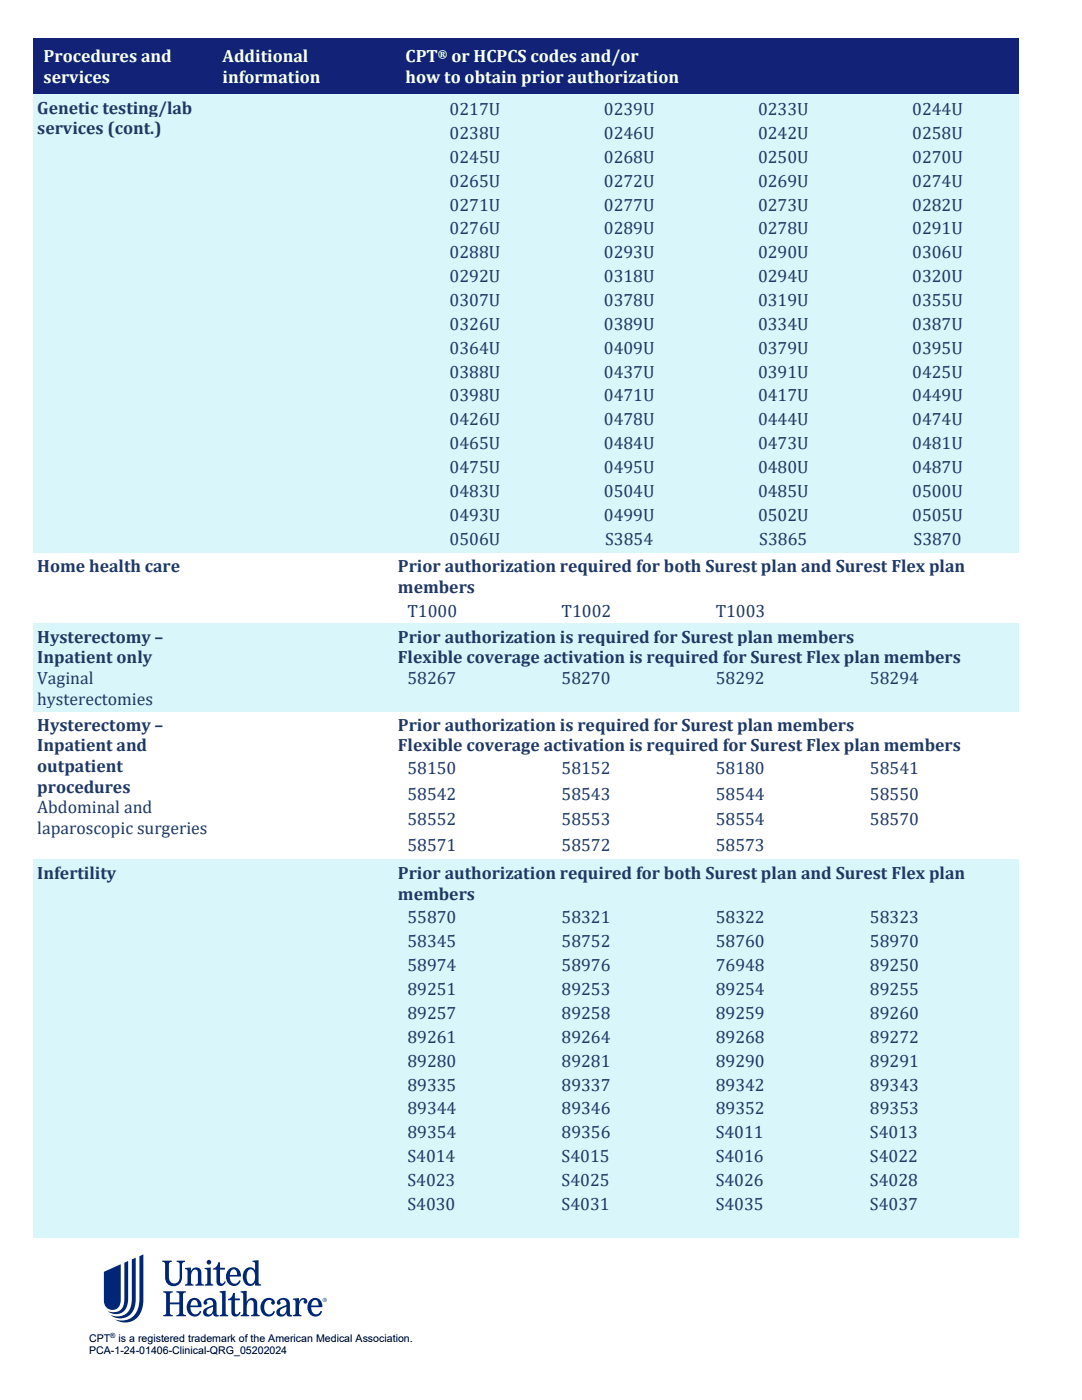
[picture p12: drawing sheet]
<svg xmlns="http://www.w3.org/2000/svg" width="216mm" height="279mm" viewBox="0 0 216 279" stroke-linecap="round" stroke-linejoin="round" font-family="sans-serif">
<g fill="#002677">
<path d="M32.4 251.6h1.9v.2a.48 .48 0 0 0-.6 .5v2.5a1.1 1.1 0 0 0 1.1 1.3 1.1 1.1 0 0 0 1.1-1.3v-2.4a.54 .54 0 0 0-.7-.6v-.2h1.7v.2a.53 .53 0 0 0-.6 .6v2.5a1.69 1.69 0 0 1-1.7 1.8 1.69 1.69 0 0 1-1.7-1.8v-2.6a.48 .48 0 0 0-.5-.5z"/>
<path d="M32.6 257.7h1.9v.2a.48 .48 0 0 0-.6 .5v1.5h1.9v-1.5a.48 .48 0 0 0-.6-.5v-.2h1.9v.2a.48 .48 0 0 0-.6 .5v3.6a.48 .48 0 0 0 .6 .4v.3h-1.9v-.3a.47 .47 0 0 0 .6-.4v-1.7h-1.9v1.7a.48 .48 0 0 0 .6 .4v.3h-1.9v-.3a.47 .47 0 0 0 .6-.4v-3.6a.48 .48 0 0 0-.6-.5z"/>
<path d="M36.9 253h1.2v.7a1.06 1.06 0 0 1 1.1-.8 1.06 1.06 0 0 1 1 1.1v1.9a.41 .41 0 0 0 .5 .4v.3h-1.7v-.3a.41 .41 0 0 0 .5-.4v-1.9a.61 .61 0 0 0-.5-.6 .61 .61 0 0 0-.7 .5l-.1 .4a2.13 2.13 0 0 0 .1 2h.3v.3h-1.7v-.3a.41 .41 0 0 0 .5-.4v-2.2l-.2-.4h-.3z"/>
<path d="M43.5 251.9h.4v1.1h1v.4h-1v2.3l.2 .4a.5 .5 0 0 0 .7-.4l.3 .1a.93 .93 0 0 1-1 .8 .93 .93 0 0 1-.9-.8v-2.4h-.7v-.3a1.26 1.26 0 0 0 1-1.2z"/>
<path d="M40.8 253h1.3v2.9a.41 .41 0 0 0 .5 .4v.3h-1.7v-.3a.41 .41 0 0 0 .5-.4v-2.2a.41 .41 0 0 0-.6-.4z"/>
<path d="M58.5 259.2l1.2-.1v.7a.82 .82 0 0 1 .9-.8 .82 .82 0 0 1 .7 1 .38 .38 0 0 1-.6 .1 .38 .38 0 0 1 .1-.6l-.1-.1a1.09 1.09 0 0 0-1 1.4v1.2a.41 .41 0 0 0 .5 .4v.3h-1.7v-.3a.41 .41 0 0 0 .5-.4v-2.2l-.2-.4h-.3z"/>
<path d="M46.5 258h.4v1.1h1v.4h-1v2.3l.1 .4a.5 .5 0 0 0 .8-.4l.2 .1a.93 .93 0 0 1-.9 .9 .93 .93 0 0 1-.9-.9v-2.4h-.7v-.3a1.26 1.26 0 0 0 1-1.2z"/>
<path d="M52.4 259.6a1.35 1.35 0 0 1 1.4-.6 1.35 1.35 0 0 1 1.1 1 .38 .38 0 0 1-.6 .3 .38 .38 0 0 1 0-.6l-.2-.2a.93 .93 0 0 0-1.3 .9 1.29 1.29 0 0 0 1.2 1.9l.6-.7 .3 .1a1.47 1.47 0 0 1-1.6 1 1.47 1.47 0 0 1-1.3-1.3 2.13 2.13 0 0 1 .4-1.8z"/>
<path d="M43.8 257.7l1.2-.1v4.4l.2 .4h.3v.3h-1.7v-.2a.41 .41 0 0 0 .5-.5v-3.6l-.1-.4-.4-.1z"/>
<path d="M48 257.7l1.2-.1v2.2a1.06 1.06 0 0 1 1.2-.7 1.06 1.06 0 0 1 .9 1v1.9l.2 .4h.3v.3h-1.7v-.3a.41 .41 0 0 0 .5-.4v-1.9a.61 .61 0 0 0-.5-.6 .61 .61 0 0 0-.7 .5l-.1 .4a2.13 2.13 0 0 0 .1 2h.3v.3h-1.7v-.2a.41 .41 0 0 0 .5-.5v-3.6l-.1-.4-.4-.1z"/>
<path d="M27.8 250.7l.8-.4v9a4.1 4.1 0 0 1-2.9 4.6l-1.6-.1-1.2-.5a3.5 3.5 0 0 0 4.9-3.1zM26.3 251.4l.8-.4v8.2a3.5 3.5 0 0 1-2.5 3.9l-1.5-.1-1.1-.6a2.95 2.95 0 0 0 4.3-2.4zM24.8 252l.8-.4v7.5a2.64 2.64 0 0 1-2.5 3.2l-.7-.1-.9-.5a2.32 2.32 0 0 0 2.4-.2 2.32 2.32 0 0 0 .9-2.3zM20.7 253.8v5.8a1.7 1.7 0 0 0 1.8 1.8 1.7 1.7 0 0 0 1.6-2v-7.1z"/>
<path d="M45.5 253.5a1.87 1.87 0 0 0-.3 2.1 1.87 1.87 0 0 0 1.9 1 1.37 1.37 0 0 0 .9-1l-.3-.1a.93 .93 0 0 1-1 .7 .93 .93 0 0 1-.8-.9l-.1-.5h2.3a1.47 1.47 0 0 0-.8-1.7 1.47 1.47 0 0 0-1.8 .4zM46.1 253.6a.58 .58 0 0 1 1 0l.2 .8h-1.4z"/>
<path d="M50.4 251.6v.2l.5 .2v1.5a1.3 1.3 0 0 0-1.5-.5 1.3 1.3 0 0 0-.9 1.3 1.63 1.63 0 0 0 .3 1.8 1.63 1.63 0 0 0 1.7 .4l.4-.5v.6h1.2v-.3a.41 .41 0 0 1-.5-.4v-4.4zM49.5 253.6a.8 .8 0 0 1 1-.2 .8 .8 0 0 1 .4 .9 1.45 1.45 0 0 1-.9 1.9 1.46 1.46 0 0 1-.8-1.9z"/>
<path d="M61.8 259.6a1.86 1.86 0 0 0-.3 2.1 1.86 1.86 0 0 0 1.9 1 1.37 1.37 0 0 0 .9-1l-.3-.1a.93 .93 0 0 1-1.1 .7 .93 .93 0 0 1-.8-.9v-.5h2.2a1.47 1.47 0 0 0-.7-1.7 1.47 1.47 0 0 0-1.8 .4zM62.4 259.7a.58 .58 0 0 1 1 0l.2 .8h-1.5z"/>
<path d="M55.5 259.4l-.3 .6a.38 .38 0 0 0 .6 .3 .38 .38 0 0 0 0-.6 .78 .78 0 0 1 1-.2 .78 .78 0 0 1 .4 .9 2.87 2.87 0 0 0-2 1.2 1.01 1.01 0 0 0 .7 1.2 1.01 1.01 0 0 0 1.2-.7 .75 .75 0 0 0 1.2 .6v-.3h-.3l-.2-.3v-1.9a1.34 1.34 0 0 0-.9-1.1 1.34 1.34 0 0 0-1.4 .3zM56 261.3l1.1-.5a1.27 1.27 0 0 1-.8 1.5 .57 .57 0 0 1-.5-.4 .57 .57 0 0 1 .2-.6z"/>
<path d="M40.9 259.4l-.3 .6a.38 .38 0 0 0 .6 .3 .38 .38 0 0 0 0-.6 .78 .78 0 0 1 1-.2 .78 .78 0 0 1 .3 .9 2.87 2.87 0 0 0-1.9 1.2 1.01 1.01 0 0 0 .7 1.2 1.01 1.01 0 0 0 1.2-.7 .75 .75 0 0 0 1.2 .6v-.3h-.3l-.2-.3v-1.9a1.34 1.34 0 0 0-.9-1.1 1.34 1.34 0 0 0-1.4 .3zM41.4 261.3l1.1-.5a1.27 1.27 0 0 1-.8 1.5 .57 .57 0 0 1-.5-.4 .57 .57 0 0 1 .2-.6z"/>
<path d="M37.7 259.6a1.86 1.86 0 0 0-.3 2.1 1.86 1.86 0 0 0 1.9 1 1.37 1.37 0 0 0 .9-1l-.3-.1a.93 .93 0 0 1-1.1 .7 .93 .93 0 0 1-.8-.9v-.5h2.2a1.47 1.47 0 0 0-.7-1.7 1.47 1.47 0 0 0-1.8 .4zM38.3 259.7a.58 .58 0 0 1 1 0l.2 .8h-1.5z"/>
<path d="M64.4 259.4a.42 .42 0 0 1 .8 0 .42 .42 0 0 1-.8 0zM64.5 259.4a.35 .35 0 0 0 .7 0 .35 .35 0 0 0-.7 0zM64.6 259.2a.34 .34 0 0 1 .4 .4l-.3-.1-.1 .2zM64.7 259.3v.1h.2z"/>
<circle cx="41.7" cy="251.9" r=".47"/>
</g>
<g fill="#122377">
<path d="M6.7 7.6h35.7v11.2h-35.7z" fill-rule="evenodd"/>
<path d="M7.4 9.1h34.2v4.1h-34.2z" fill-rule="evenodd"/>
<path d="M7.4 13.2h34.2v4.2h-34.2z" fill-rule="evenodd"/>
<path d="M42.4 7.6h36.2v11.2h-36.2z" fill-rule="evenodd"/>
<path d="M43.1 9.1h34.8v4.1h-34.8z" fill-rule="evenodd"/>
<path d="M43.1 13.2h34.8v4.2h-34.8z" fill-rule="evenodd"/>
<path d="M78.6 7.6h124.6v11.2h-124.6z" fill-rule="evenodd"/>
<path d="M79.4 9.1h123v4.1h-123z" fill-rule="evenodd"/>
<path d="M79.4 13.2h123v4.2h-123z" fill-rule="evenodd"/>
<path d="M6.7 7.6h35.7v.5h-35.7z" fill-rule="evenodd"/>
<path d="M42.4 7.6h36.2v.5h-36.2z" fill-rule="evenodd"/>
<path d="M78.6 7.6h124.6v.5h-124.6z" fill-rule="evenodd"/>
<path d="M6.7 18.3h35.7v.5h-35.7z" fill-rule="evenodd"/>
<path d="M42.4 18.3h36.2v.5h-36.2z" fill-rule="evenodd"/>
<path d="M78.6 18.3h124.6v.5h-124.6z" fill-rule="evenodd"/>
</g>
<g fill="#d9f6fa">
<path d="M6.7 18.8h35.7v91.5h-35.7z" fill-rule="evenodd"/>
<path d="M7.4 23.5h34.2v4.1h-34.2z" fill-rule="evenodd"/>
<path d="M42.4 18.8h36.2v91.5h-36.2z" fill-rule="evenodd"/>
<path d="M78.6 18.8h124.6v91.5h-124.6z" fill-rule="evenodd"/>
<path d="M79.4 19.3h30.8v4.8h-30.8z" fill-rule="evenodd"/>
<path d="M81.3 19.6h27v4.2h-27z" fill-rule="evenodd"/>
<path d="M110.2 19.3h30.7v4.8h-30.7z" fill-rule="evenodd"/>
<path d="M112.1 19.6h26.9v4.2h-26.9z" fill-rule="evenodd"/>
<path d="M140.9 19.3h30.8v4.8h-30.8z" fill-rule="evenodd"/>
<path d="M142.8 19.6h27v4.2h-27z" fill-rule="evenodd"/>
<path d="M171.7 19.3h30.7v4.8h-30.7z" fill-rule="evenodd"/>
<path d="M173.6 19.6h26.9v4.2h-26.9z" fill-rule="evenodd"/>
<path d="M79.4 24.1h30.8v4.8h-30.8z" fill-rule="evenodd"/>
<path d="M81.3 24.4h27v4.1h-27z" fill-rule="evenodd"/>
<path d="M110.2 24.1h30.7v4.8h-30.7z" fill-rule="evenodd"/>
<path d="M112.1 24.4h26.9v4.1h-26.9z" fill-rule="evenodd"/>
<path d="M140.9 24.1h30.8v4.8h-30.8z" fill-rule="evenodd"/>
<path d="M142.8 24.4h27v4.1h-27z" fill-rule="evenodd"/>
<path d="M171.7 24.1h30.7v4.8h-30.7z" fill-rule="evenodd"/>
<path d="M173.6 24.4h26.9v4.1h-26.9z" fill-rule="evenodd"/>
<path d="M79.4 28.9h30.8v4.7h-30.8z" fill-rule="evenodd"/>
<path d="M81.3 29.1h27v4.2h-27z" fill-rule="evenodd"/>
<path d="M110.2 28.9h30.7v4.7h-30.7z" fill-rule="evenodd"/>
<path d="M112.1 29.1h26.9v4.2h-26.9z" fill-rule="evenodd"/>
<path d="M140.9 28.9h30.8v4.7h-30.8z" fill-rule="evenodd"/>
<path d="M142.8 29.1h27v4.2h-27z" fill-rule="evenodd"/>
<path d="M171.7 28.9h30.7v4.7h-30.7z" fill-rule="evenodd"/>
<path d="M173.6 29.1h26.9v4.2h-26.9z" fill-rule="evenodd"/>
<path d="M79.4 33.6h30.8v4.8h-30.8z" fill-rule="evenodd"/>
<path d="M81.3 33.9h27v4.2h-27z" fill-rule="evenodd"/>
<path d="M110.2 33.6h30.7v4.8h-30.7z" fill-rule="evenodd"/>
<path d="M112.1 33.9h26.9v4.2h-26.9z" fill-rule="evenodd"/>
<path d="M140.9 33.6h30.8v4.8h-30.8z" fill-rule="evenodd"/>
<path d="M142.8 33.9h27v4.2h-27z" fill-rule="evenodd"/>
<path d="M171.7 33.6h30.7v4.8h-30.7z" fill-rule="evenodd"/>
<path d="M173.6 33.9h26.9v4.2h-26.9z" fill-rule="evenodd"/>
<path d="M79.4 38.4h30.8v4.7h-30.8z" fill-rule="evenodd"/>
<path d="M81.3 38.7h27v4.1h-27z" fill-rule="evenodd"/>
<path d="M110.2 38.4h30.7v4.7h-30.7z" fill-rule="evenodd"/>
<path d="M112.1 38.7h26.9v4.1h-26.9z" fill-rule="evenodd"/>
<path d="M140.9 38.4h30.8v4.7h-30.8z" fill-rule="evenodd"/>
<path d="M142.8 38.7h27v4.1h-27z" fill-rule="evenodd"/>
<path d="M171.7 38.4h30.7v4.7h-30.7z" fill-rule="evenodd"/>
<path d="M173.6 38.7h26.9v4.1h-26.9z" fill-rule="evenodd"/>
<path d="M79.4 43.1h30.8v4.8h-30.8z" fill-rule="evenodd"/>
<path d="M81.3 43.4h27v4.2h-27z" fill-rule="evenodd"/>
<path d="M110.2 43.1h30.7v4.8h-30.7z" fill-rule="evenodd"/>
<path d="M112.1 43.4h26.9v4.2h-26.9z" fill-rule="evenodd"/>
<path d="M140.9 43.1h30.8v4.8h-30.8z" fill-rule="evenodd"/>
<path d="M142.8 43.4h27v4.2h-27z" fill-rule="evenodd"/>
<path d="M171.7 43.1h30.7v4.8h-30.7z" fill-rule="evenodd"/>
<path d="M173.6 43.4h26.9v4.2h-26.9z" fill-rule="evenodd"/>
<path d="M79.4 47.9h30.8v4.8h-30.8z" fill-rule="evenodd"/>
<path d="M81.3 48.2h27v4.1h-27z" fill-rule="evenodd"/>
<path d="M110.2 47.9h30.7v4.8h-30.7z" fill-rule="evenodd"/>
<path d="M112.1 48.2h26.9v4.1h-26.9z" fill-rule="evenodd"/>
<path d="M140.9 47.9h30.8v4.8h-30.8z" fill-rule="evenodd"/>
<path d="M142.8 48.2h27v4.1h-27z" fill-rule="evenodd"/>
<path d="M171.7 47.9h30.7v4.8h-30.7z" fill-rule="evenodd"/>
<path d="M173.6 48.2h26.9v4.1h-26.9z" fill-rule="evenodd"/>
<path d="M79.4 52.7h30.8v4.7h-30.8z" fill-rule="evenodd"/>
<path d="M81.3 53h27v4.1h-27z" fill-rule="evenodd"/>
<path d="M110.2 52.7h30.7v4.7h-30.7z" fill-rule="evenodd"/>
<path d="M112.1 53h26.9v4.1h-26.9z" fill-rule="evenodd"/>
<path d="M140.9 52.7h30.8v4.7h-30.8z" fill-rule="evenodd"/>
<path d="M142.8 53h27v4.1h-27z" fill-rule="evenodd"/>
<path d="M171.7 52.7h30.7v4.7h-30.7z" fill-rule="evenodd"/>
<path d="M173.6 53h26.9v4.1h-26.9z" fill-rule="evenodd"/>
<path d="M79.4 57.4h30.8v4.8h-30.8z" fill-rule="evenodd"/>
<path d="M81.3 57.7h27v4.2h-27z" fill-rule="evenodd"/>
<path d="M110.2 57.4h30.7v4.8h-30.7z" fill-rule="evenodd"/>
<path d="M112.1 57.7h26.9v4.2h-26.9z" fill-rule="evenodd"/>
<path d="M140.9 57.4h30.8v4.8h-30.8z" fill-rule="evenodd"/>
<path d="M142.8 57.7h27v4.2h-27z" fill-rule="evenodd"/>
<path d="M171.7 57.4h30.7v4.8h-30.7z" fill-rule="evenodd"/>
<path d="M173.6 57.7h26.9v4.2h-26.9z" fill-rule="evenodd"/>
<path d="M79.4 62.2h30.8v4.8h-30.8z" fill-rule="evenodd"/>
<path d="M81.3 62.5h27v4.1h-27z" fill-rule="evenodd"/>
<path d="M110.2 62.2h30.7v4.8h-30.7z" fill-rule="evenodd"/>
<path d="M112.1 62.5h26.9v4.1h-26.9z" fill-rule="evenodd"/>
<path d="M140.9 62.2h30.8v4.8h-30.8z" fill-rule="evenodd"/>
<path d="M142.8 62.5h27v4.1h-27z" fill-rule="evenodd"/>
<path d="M171.7 62.2h30.7v4.8h-30.7z" fill-rule="evenodd"/>
<path d="M173.6 62.5h26.9v4.1h-26.9z" fill-rule="evenodd"/>
<path d="M79.4 67h30.8v4.7h-30.8z" fill-rule="evenodd"/>
<path d="M81.3 67.2h27v4.2h-27z" fill-rule="evenodd"/>
<path d="M110.2 67h30.7v4.7h-30.7z" fill-rule="evenodd"/>
<path d="M112.1 67.2h26.9v4.2h-26.9z" fill-rule="evenodd"/>
<path d="M140.9 67h30.8v4.7h-30.8z" fill-rule="evenodd"/>
<path d="M142.8 67.2h27v4.2h-27z" fill-rule="evenodd"/>
<path d="M171.7 67h30.7v4.7h-30.7z" fill-rule="evenodd"/>
<path d="M173.6 67.2h26.9v4.2h-26.9z" fill-rule="evenodd"/>
<path d="M79.4 71.7h30.8v4.8h-30.8z" fill-rule="evenodd"/>
<path d="M81.3 72h27v4.2h-27z" fill-rule="evenodd"/>
<path d="M110.2 71.7h30.7v4.8h-30.7z" fill-rule="evenodd"/>
<path d="M112.1 72h26.9v4.2h-26.9z" fill-rule="evenodd"/>
<path d="M140.9 71.7h30.8v4.8h-30.8z" fill-rule="evenodd"/>
<path d="M142.8 72h27v4.2h-27z" fill-rule="evenodd"/>
<path d="M171.7 71.7h30.7v4.8h-30.7z" fill-rule="evenodd"/>
<path d="M173.6 72h26.9v4.2h-26.9z" fill-rule="evenodd"/>
<path d="M79.4 76.5h30.8v4.7h-30.8z" fill-rule="evenodd"/>
<path d="M81.3 76.8h27v4.1h-27z" fill-rule="evenodd"/>
<path d="M110.2 76.5h30.7v4.7h-30.7z" fill-rule="evenodd"/>
<path d="M112.1 76.8h26.9v4.1h-26.9z" fill-rule="evenodd"/>
<path d="M140.9 76.5h30.8v4.7h-30.8z" fill-rule="evenodd"/>
<path d="M142.8 76.8h27v4.1h-27z" fill-rule="evenodd"/>
<path d="M171.7 76.5h30.7v4.7h-30.7z" fill-rule="evenodd"/>
<path d="M173.6 76.8h26.9v4.1h-26.9z" fill-rule="evenodd"/>
<path d="M79.4 81.2h30.8v4.8h-30.8z" fill-rule="evenodd"/>
<path d="M81.3 81.5h27v4.2h-27z" fill-rule="evenodd"/>
<path d="M110.2 81.2h30.7v4.8h-30.7z" fill-rule="evenodd"/>
<path d="M112.1 81.5h26.9v4.2h-26.9z" fill-rule="evenodd"/>
<path d="M140.9 81.2h30.8v4.8h-30.8z" fill-rule="evenodd"/>
<path d="M142.8 81.5h27v4.2h-27z" fill-rule="evenodd"/>
<path d="M171.7 81.2h30.7v4.8h-30.7z" fill-rule="evenodd"/>
<path d="M173.6 81.5h26.9v4.2h-26.9z" fill-rule="evenodd"/>
<path d="M79.4 86h30.8v4.8h-30.8z" fill-rule="evenodd"/>
<path d="M81.3 86.3h27v4.1h-27z" fill-rule="evenodd"/>
<path d="M110.2 86h30.7v4.8h-30.7z" fill-rule="evenodd"/>
<path d="M112.1 86.3h26.9v4.1h-26.9z" fill-rule="evenodd"/>
<path d="M140.9 86h30.8v4.8h-30.8z" fill-rule="evenodd"/>
<path d="M142.8 86.3h27v4.1h-27z" fill-rule="evenodd"/>
<path d="M171.7 86h30.7v4.8h-30.7z" fill-rule="evenodd"/>
<path d="M173.6 86.3h26.9v4.1h-26.9z" fill-rule="evenodd"/>
<path d="M79.4 90.8h30.8v4.7h-30.8z" fill-rule="evenodd"/>
<path d="M81.3 91.1h27v4.1h-27z" fill-rule="evenodd"/>
<path d="M110.2 90.8h30.7v4.7h-30.7z" fill-rule="evenodd"/>
<path d="M112.1 91.1h26.9v4.1h-26.9z" fill-rule="evenodd"/>
<path d="M140.9 90.8h30.8v4.7h-30.8z" fill-rule="evenodd"/>
<path d="M142.8 91.1h27v4.1h-27z" fill-rule="evenodd"/>
<path d="M171.7 90.8h30.7v4.7h-30.7z" fill-rule="evenodd"/>
<path d="M173.6 91.1h26.9v4.1h-26.9z" fill-rule="evenodd"/>
<path d="M79.4 95.5h30.8v4.8h-30.8z" fill-rule="evenodd"/>
<path d="M81.3 95.8h27v4.2h-27z" fill-rule="evenodd"/>
<path d="M110.2 95.5h30.7v4.8h-30.7z" fill-rule="evenodd"/>
<path d="M112.1 95.8h26.9v4.2h-26.9z" fill-rule="evenodd"/>
<path d="M140.9 95.5h30.8v4.8h-30.8z" fill-rule="evenodd"/>
<path d="M142.8 95.8h27v4.2h-27z" fill-rule="evenodd"/>
<path d="M171.7 95.5h30.7v4.8h-30.7z" fill-rule="evenodd"/>
<path d="M173.6 95.8h26.9v4.2h-26.9z" fill-rule="evenodd"/>
<path d="M79.4 100.3h30.8v4.8h-30.8z" fill-rule="evenodd"/>
<path d="M81.3 100.6h27v4.1h-27z" fill-rule="evenodd"/>
<path d="M110.2 100.3h30.7v4.8h-30.7z" fill-rule="evenodd"/>
<path d="M112.1 100.6h26.9v4.1h-26.9z" fill-rule="evenodd"/>
<path d="M140.9 100.3h30.8v4.8h-30.8z" fill-rule="evenodd"/>
<path d="M142.8 100.6h27v4.1h-27z" fill-rule="evenodd"/>
<path d="M171.7 100.3h30.7v4.8h-30.7z" fill-rule="evenodd"/>
<path d="M173.6 100.6h26.9v4.1h-26.9z" fill-rule="evenodd"/>
<path d="M79.4 105.1h30.8v4.7h-30.8z" fill-rule="evenodd"/>
<path d="M81.3 105.3h27v4.2h-27z" fill-rule="evenodd"/>
<path d="M110.2 105.1h30.7v4.7h-30.7z" fill-rule="evenodd"/>
<path d="M112.1 105.3h26.9v4.2h-26.9z" fill-rule="evenodd"/>
<path d="M140.9 105.1h30.8v4.7h-30.8z" fill-rule="evenodd"/>
<path d="M142.8 105.3h27v4.2h-27z" fill-rule="evenodd"/>
<path d="M171.7 105.1h30.7v4.7h-30.7z" fill-rule="evenodd"/>
<path d="M173.6 105.3h26.9v4.2h-26.9z" fill-rule="evenodd"/>
<path d="M6.7 18.8h35.7v.5h-35.7z" fill-rule="evenodd"/>
<path d="M42.4 18.8h36.2v.5h-36.2z" fill-rule="evenodd"/>
<path d="M78.6 18.8h124.6v.5h-124.6z" fill-rule="evenodd"/>
<path d="M6.7 109.8h35.7v.5h-35.7z" fill-rule="evenodd"/>
<path d="M42.4 109.8h36.2v.5h-36.2z" fill-rule="evenodd"/>
<path d="M78.6 109.8h124.6v.5h-124.6z" fill-rule="evenodd"/>
<path d="M6.7 124.4h35.7v17.5h-35.7z" fill-rule="evenodd"/>
<path d="M7.4 124.9h34.2v4.1h-34.2z" fill-rule="evenodd"/>
<path d="M7.4 129h34.2v4.2h-34.2z" fill-rule="evenodd"/>
<path d="M7.4 133.2h34.2v4.1h-34.2z" fill-rule="evenodd"/>
<path d="M42.4 124.4h36.2v17.5h-36.2z" fill-rule="evenodd"/>
<path d="M43.1 124.9h34.8v4.1h-34.8z" fill-rule="evenodd"/>
<path d="M78.6 124.4h124.6v17.5h-124.6z" fill-rule="evenodd"/>
<path d="M79.4 124.9h123v4.1h-123z" fill-rule="evenodd"/>
<path d="M79.4 129h123v4.2h-123z" fill-rule="evenodd"/>
<path d="M79.4 133.2h30.8v4.7h-30.8z" fill-rule="evenodd"/>
<path d="M110.2 133.2h30.7v4.7h-30.7z" fill-rule="evenodd"/>
<path d="M140.9 133.2h30.8v4.7h-30.8z" fill-rule="evenodd"/>
<path d="M171.7 133.2h30.7v4.7h-30.7z" fill-rule="evenodd"/>
<path d="M6.7 124.4h35.7v.5h-35.7z" fill-rule="evenodd"/>
<path d="M42.4 124.4h36.2v.5h-36.2z" fill-rule="evenodd"/>
<path d="M78.6 124.4h124.6v.5h-124.6z" fill-rule="evenodd"/>
<path d="M6.7 141.4h35.7v.5h-35.7z" fill-rule="evenodd"/>
<path d="M42.4 141.4h36.2v.5h-36.2z" fill-rule="evenodd"/>
<path d="M78.6 141.4h124.6v.5h-124.6z" fill-rule="evenodd"/>
<path d="M6.7 171.6h35.7v75.4h-35.7z" fill-rule="evenodd"/>
<path d="M7.4 176.2h34.2v4.1h-34.2z" fill-rule="evenodd"/>
<path d="M7.4 180.3h34.2v4.2h-34.2z" fill-rule="evenodd"/>
<path d="M7.4 184.5h34.2v4.1h-34.2z" fill-rule="evenodd"/>
<path d="M7.4 188.6h34.2v4.1h-34.2z" fill-rule="evenodd"/>
<path d="M7.4 192.7h34.2v4.2h-34.2z" fill-rule="evenodd"/>
<path d="M7.4 196.9h34.2v4.1h-34.2z" fill-rule="evenodd"/>
<path d="M7.4 201h34.2v4.1h-34.2z" fill-rule="evenodd"/>
<path d="M7.4 205.1h34.2v4.2h-34.2z" fill-rule="evenodd"/>
<path d="M7.4 209.3h34.2v4.1h-34.2z" fill-rule="evenodd"/>
<path d="M7.4 213.4h34.2v4.2h-34.2z" fill-rule="evenodd"/>
<path d="M7.4 217.6h34.2v4.1h-34.2z" fill-rule="evenodd"/>
<path d="M7.4 221.7h34.2v4.1h-34.2z" fill-rule="evenodd"/>
<path d="M7.4 225.8h34.2v4.2h-34.2z" fill-rule="evenodd"/>
<path d="M7.4 230h34.2v4.1h-34.2z" fill-rule="evenodd"/>
<path d="M7.4 234.1h34.2v4.1h-34.2z" fill-rule="evenodd"/>
<path d="M7.4 238.2h34.2v4.2h-34.2z" fill-rule="evenodd"/>
<path d="M42.4 171.6h36.2v75.4h-36.2z" fill-rule="evenodd"/>
<path d="M78.6 171.6h124.6v75.4h-124.6z" fill-rule="evenodd"/>
<path d="M79.4 176.2h123v4.1h-123z" fill-rule="evenodd"/>
<path d="M79.4 180.3h30.8v4.8h-30.8z" fill-rule="evenodd"/>
<path d="M110.2 180.3h30.7v4.8h-30.7z" fill-rule="evenodd"/>
<path d="M140.9 180.3h30.8v4.8h-30.8z" fill-rule="evenodd"/>
<path d="M171.7 180.3h30.7v4.8h-30.7z" fill-rule="evenodd"/>
<path d="M79.4 185.1h30.8v4.8h-30.8z" fill-rule="evenodd"/>
<path d="M110.2 185.1h30.7v4.8h-30.7z" fill-rule="evenodd"/>
<path d="M140.9 185.1h30.8v4.8h-30.8z" fill-rule="evenodd"/>
<path d="M171.7 185.1h30.7v4.8h-30.7z" fill-rule="evenodd"/>
<path d="M79.4 189.9h30.8v4.7h-30.8z" fill-rule="evenodd"/>
<path d="M110.2 189.9h30.7v4.7h-30.7z" fill-rule="evenodd"/>
<path d="M140.9 189.9h30.8v4.7h-30.8z" fill-rule="evenodd"/>
<path d="M171.7 189.9h30.7v4.7h-30.7z" fill-rule="evenodd"/>
<path d="M79.4 194.6h30.8v4.8h-30.8z" fill-rule="evenodd"/>
<path d="M110.2 194.6h30.7v4.8h-30.7z" fill-rule="evenodd"/>
<path d="M140.9 194.6h30.8v4.8h-30.8z" fill-rule="evenodd"/>
<path d="M171.7 194.6h30.7v4.8h-30.7z" fill-rule="evenodd"/>
<path d="M79.4 199.4h30.8v4.8h-30.8z" fill-rule="evenodd"/>
<path d="M110.2 199.4h30.7v4.8h-30.7z" fill-rule="evenodd"/>
<path d="M140.9 199.4h30.8v4.8h-30.8z" fill-rule="evenodd"/>
<path d="M171.7 199.4h30.7v4.8h-30.7z" fill-rule="evenodd"/>
<path d="M79.4 204.2h30.8v4.7h-30.8z" fill-rule="evenodd"/>
<path d="M110.2 204.2h30.7v4.7h-30.7z" fill-rule="evenodd"/>
<path d="M140.9 204.2h30.8v4.7h-30.8z" fill-rule="evenodd"/>
<path d="M171.7 204.2h30.7v4.7h-30.7z" fill-rule="evenodd"/>
<path d="M79.4 208.9h30.8v4.8h-30.8z" fill-rule="evenodd"/>
<path d="M110.2 208.9h30.7v4.8h-30.7z" fill-rule="evenodd"/>
<path d="M140.9 208.9h30.8v4.8h-30.8z" fill-rule="evenodd"/>
<path d="M171.7 208.9h30.7v4.8h-30.7z" fill-rule="evenodd"/>
<path d="M79.4 213.7h30.8v4.7h-30.8z" fill-rule="evenodd"/>
<path d="M110.2 213.7h30.7v4.7h-30.7z" fill-rule="evenodd"/>
<path d="M140.9 213.7h30.8v4.7h-30.8z" fill-rule="evenodd"/>
<path d="M171.7 213.7h30.7v4.7h-30.7z" fill-rule="evenodd"/>
<path d="M79.4 218.4h30.8v4.8h-30.8z" fill-rule="evenodd"/>
<path d="M110.2 218.4h30.7v4.8h-30.7z" fill-rule="evenodd"/>
<path d="M140.9 218.4h30.8v4.8h-30.8z" fill-rule="evenodd"/>
<path d="M171.7 218.4h30.7v4.8h-30.7z" fill-rule="evenodd"/>
<path d="M79.4 223.2h30.8v4.8h-30.8z" fill-rule="evenodd"/>
<path d="M110.2 223.2h30.7v4.8h-30.7z" fill-rule="evenodd"/>
<path d="M140.9 223.2h30.8v4.8h-30.8z" fill-rule="evenodd"/>
<path d="M171.7 223.2h30.7v4.8h-30.7z" fill-rule="evenodd"/>
<path d="M79.4 228h30.8v4.7h-30.8z" fill-rule="evenodd"/>
<path d="M110.2 228h30.7v4.7h-30.7z" fill-rule="evenodd"/>
<path d="M140.9 228h30.8v4.7h-30.8z" fill-rule="evenodd"/>
<path d="M171.7 228h30.7v4.7h-30.7z" fill-rule="evenodd"/>
<path d="M79.4 232.7h30.8v4.8h-30.8z" fill-rule="evenodd"/>
<path d="M110.2 232.7h30.7v4.8h-30.7z" fill-rule="evenodd"/>
<path d="M140.9 232.7h30.8v4.8h-30.8z" fill-rule="evenodd"/>
<path d="M171.7 232.7h30.7v4.8h-30.7z" fill-rule="evenodd"/>
<path d="M79.4 237.5h30.8v4.8h-30.8z" fill-rule="evenodd"/>
<path d="M110.2 237.5h30.7v4.8h-30.7z" fill-rule="evenodd"/>
<path d="M140.9 237.5h30.8v4.8h-30.8z" fill-rule="evenodd"/>
<path d="M171.7 237.5h30.7v4.8h-30.7z" fill-rule="evenodd"/>
<path d="M6.7 171.6h35.7v.5h-35.7z" fill-rule="evenodd"/>
<path d="M42.4 171.6h36.2v.5h-36.2z" fill-rule="evenodd"/>
<path d="M78.6 171.6h124.6v.5h-124.6z" fill-rule="evenodd"/>
<path d="M6.7 246.5h35.7v.5h-35.7z" fill-rule="evenodd"/>
<path d="M42.4 246.5h36.2v.5h-36.2z" fill-rule="evenodd"/>
<path d="M78.6 246.5h124.6v.5h-124.6z" fill-rule="evenodd"/>
</g>
<g fill="#d9f6fa">
<path d="M7.4 19.3h34.2v4.2h-34.2z"/>
<path d="M7.4 137.3h34.2v4.1h-34.2z"/>
<path d="M81.3 133.2h26.9v4.1h-26.9z"/>
<path d="M112.1 133.2h26.9v4.1h-26.9z"/>
<path d="M142.8 133.2h27v4.1h-27z"/>
<path d="M173.6 133.2h26.9v4.1h-26.9z"/>
<path d="M7.4 172.1h34.2v4.1h-34.2z"/>
<path d="M7.4 242.4h34.2v4.1h-34.2z"/>
<path d="M43.1 172.1h34.8v4.1h-34.8z"/>
<path d="M79.4 172.1h123v4.1h-123z"/>
<path d="M81.3 181h26.9v4.1h-26.9z"/>
<path d="M112.1 181h26.9v4.1h-26.9z"/>
<path d="M142.8 181h27v4.1h-27z"/>
<path d="M173.6 181h26.9v4.1h-26.9z"/>
<path d="M81.3 185.7h26.9v4.2h-26.9z"/>
<path d="M112.1 185.7h26.9v4.2h-26.9z"/>
<path d="M142.8 185.7h27v4.2h-27z"/>
<path d="M173.6 185.7h26.9v4.2h-26.9z"/>
<path d="M81.3 190.5h26.9v4.1h-26.9z"/>
<path d="M112.1 190.5h26.9v4.1h-26.9z"/>
<path d="M142.8 190.5h27v4.1h-27z"/>
<path d="M173.6 190.5h26.9v4.1h-26.9z"/>
<path d="M81.3 195.2h26.9v4.2h-26.9z"/>
<path d="M112.1 195.2h26.9v4.2h-26.9z"/>
<path d="M142.8 195.2h27v4.2h-27z"/>
<path d="M173.6 195.2h26.9v4.2h-26.9z"/>
<path d="M81.3 200h26.9v4.2h-26.9z"/>
<path d="M112.1 200h26.9v4.2h-26.9z"/>
<path d="M142.8 200h27v4.2h-27z"/>
<path d="M173.6 200h26.9v4.2h-26.9z"/>
<path d="M81.3 204.8h26.9v4.1h-26.9z"/>
<path d="M112.1 204.8h26.9v4.1h-26.9z"/>
<path d="M142.8 204.8h27v4.1h-27z"/>
<path d="M173.6 204.8h26.9v4.1h-26.9z"/>
<path d="M81.3 209.5h26.9v4.2h-26.9z"/>
<path d="M112.1 209.5h26.9v4.2h-26.9z"/>
<path d="M142.8 209.5h27v4.2h-27z"/>
<path d="M173.6 209.5h26.9v4.2h-26.9z"/>
<path d="M81.3 214.3h26.9v4.1h-26.9z"/>
<path d="M112.1 214.3h26.9v4.1h-26.9z"/>
<path d="M142.8 214.3h27v4.1h-27z"/>
<path d="M173.6 214.3h26.9v4.1h-26.9z"/>
<path d="M81.3 219.1h26.9v4.1h-26.9z"/>
<path d="M112.1 219.1h26.9v4.1h-26.9z"/>
<path d="M142.8 219.1h27v4.1h-27z"/>
<path d="M173.6 219.1h26.9v4.1h-26.9z"/>
<path d="M81.3 223.8h26.9v4.2h-26.9z"/>
<path d="M112.1 223.8h26.9v4.2h-26.9z"/>
<path d="M142.8 223.8h27v4.2h-27z"/>
<path d="M173.6 223.8h26.9v4.2h-26.9z"/>
<path d="M81.3 228.6h26.9v4.1h-26.9z"/>
<path d="M112.1 228.6h26.9v4.1h-26.9z"/>
<path d="M142.8 228.6h27v4.1h-27z"/>
<path d="M173.6 228.6h26.9v4.1h-26.9z"/>
<path d="M81.3 233.3h26.9v4.2h-26.9z"/>
<path d="M112.1 233.3h26.9v4.2h-26.9z"/>
<path d="M142.8 233.3h27v4.2h-27z"/>
<path d="M173.6 233.3h26.9v4.2h-26.9z"/>
<path d="M81.3 238.1h26.9v4.2h-26.9z"/>
<path d="M112.1 238.1h26.9v4.2h-26.9z"/>
<path d="M142.8 238.1h27v4.2h-27z"/>
<path d="M173.6 238.1h26.9v4.2h-26.9z"/>
</g>
<g font-size="3.5" fill="#fff">
<text x="8.7" y="12.4">Procedures and</text>
<text x="8.7" y="16.6">services</text>
<text x="44.4" y="12.4">Additional</text>
<text x="44.4" y="16.6">information</text>
<text x="80.9" y="12.4">CPT</text>
<text x="80.9" y="16.6">how to obtain prior authorization</text>
<text x="90.1" y="12.4">or HCPCS codes and/or</text>
</g>
<g font-size="3.5" fill="#1f3864">
<text x="7.4" y="22.7">Genetic testing/lab</text>
<text x="89.7" y="23">0217U</text>
<text x="120.5" y="23">0239U</text>
<text x="151.3" y="23">0233U</text>
<text x="182" y="23">0244U</text>
<text x="7.4" y="26.8">services (cont.)</text>
<text x="89.7" y="27.7">0238U</text>
<text x="120.5" y="27.7">0246U</text>
<text x="151.3" y="27.7">0242U</text>
<text x="182" y="27.7">0258U</text>
<text x="89.7" y="32.5">0245U</text>
<text x="120.5" y="32.5">0268U</text>
<text x="151.3" y="32.5">0250U</text>
<text x="182" y="32.5">0270U</text>
<text x="89.7" y="37.3">0265U</text>
<text x="120.5" y="37.3">0272U</text>
<text x="151.3" y="37.3">0269U</text>
<text x="182" y="37.3">0274U</text>
<text x="89.7" y="42">0271U</text>
<text x="89.7" y="46.8">0276U</text>
<text x="120.5" y="42">0277U</text>
<text x="120.5" y="46.8">0289U</text>
<text x="151.3" y="42">0273U</text>
<text x="151.3" y="46.8">0278U</text>
<text x="182" y="42">0282U</text>
<text x="182" y="46.8">0291U</text>
<text x="89.7" y="51.5">0288U</text>
<text x="120.5" y="51.5">0293U</text>
<text x="151.3" y="51.5">0290U</text>
<text x="182" y="51.5">0306U</text>
<text x="89.7" y="56.3">0292U</text>
<text x="120.5" y="56.3">0318U</text>
<text x="151.3" y="56.3">0294U</text>
<text x="182" y="56.3">0320U</text>
<text x="89.7" y="61.1">0307U</text>
<text x="89.7" y="65.8">0326U</text>
<text x="120.5" y="61.1">0378U</text>
<text x="120.5" y="65.8">0389U</text>
<text x="151.3" y="61.1">0319U</text>
<text x="151.3" y="65.8">0334U</text>
<text x="182" y="61.1">0355U</text>
<text x="182" y="65.8">0387U</text>
<text x="89.7" y="70.6">0364U</text>
<text x="120.5" y="70.6">0409U</text>
<text x="151.3" y="70.6">0379U</text>
<text x="182" y="70.6">0395U</text>
<text x="89.7" y="75.4">0388U</text>
<text x="120.5" y="75.4">0437U</text>
<text x="151.3" y="75.4">0391U</text>
<text x="182" y="75.4">0425U</text>
<text x="89.7" y="80.1">0398U</text>
<text x="120.5" y="80.1">0471U</text>
<text x="151.3" y="80.1">0417U</text>
<text x="182" y="80.1">0449U</text>
<text x="89.7" y="84.9">0426U</text>
<text x="89.7" y="89.6">0465U</text>
<text x="120.5" y="84.9">0478U</text>
<text x="120.5" y="89.6">0484U</text>
<text x="151.3" y="84.9">0444U</text>
<text x="151.3" y="89.6">0473U</text>
<text x="182" y="84.9">0474U</text>
<text x="182" y="89.6">0481U</text>
<text x="89.7" y="94.4">0475U</text>
<text x="120.5" y="94.4">0495U</text>
<text x="151.3" y="94.4">0480U</text>
<text x="182" y="94.4">0487U</text>
<text x="89.7" y="99.2">0483U</text>
<text x="120.5" y="99.2">0504U</text>
<text x="151.3" y="99.2">0485U</text>
<text x="182" y="99.2">0500U</text>
<text x="89.7" y="103.9">0493U</text>
<text x="120.5" y="103.9">0499U</text>
<text x="151.3" y="103.9">0502U</text>
<text x="182" y="103.9">0505U</text>
<text x="89.7" y="108.7">0506U</text>
<text x="120.8" y="108.7">S3854</text>
<text x="151.5" y="108.7">S3865</text>
<text x="182.3" y="108.7">S3870</text>
<text x="7.4" y="114.2">Home health care</text>
<text x="79.4" y="114.2">Prior authorization required for both Surest plan and Surest Flex plan</text>
<text x="79.4" y="118.3">members</text>
<text x="81.3" y="123.1">T1000</text>
<text x="112.1" y="123.1">T1002</text>
<text x="142.8" y="123.1">T1003</text>
<text x="7.4" y="128.2">Hysterectomy –</text>
<text x="79.4" y="128.2">Prior authorization is required for Surest plan members</text>
<text x="7.4" y="132.4">Inpatient only</text>
<text x="7.4" y="136.5">Vaginal</text>
<text x="79.4" y="132.4">Flexible coverage activation is required for Surest Flex plan members</text>
<text x="81.3" y="136.5">58267</text>
<text x="112.1" y="136.5">58270</text>
<text x="142.8" y="136.5">58292</text>
<text x="173.6" y="136.5">58294</text>
<text x="7.4" y="140.6">hysterectomies</text>
<text x="7.4" y="145.8">Hysterectomy –</text>
<text x="7.4" y="149.9">Inpatient and</text>
<text x="79.4" y="145.8">Prior authorization is required for Surest plan members</text>
<text x="79.4" y="149.9">Flexible coverage activation is required for Surest Flex plan members</text>
<text x="7.4" y="154.1">outpatient</text>
<text x="81.3" y="154.5">58150</text>
<text x="112.1" y="154.5">58152</text>
<text x="142.8" y="154.5">58180</text>
<text x="173.6" y="154.5">58541</text>
<text x="7.4" y="158.2">procedures</text>
<text x="81.3" y="159.6">58542</text>
<text x="112.1" y="159.6">58543</text>
<text x="142.8" y="159.6">58544</text>
<text x="173.6" y="159.6">58550</text>
<text x="7.4" y="162.3">Abdominal and</text>
<text x="7.4" y="166.5">laparoscopic surgeries</text>
<text x="81.3" y="164.7">58552</text>
<text x="112.1" y="164.7">58553</text>
<text x="142.8" y="164.7">58554</text>
<text x="173.6" y="164.7">58570</text>
<text x="81.3" y="169.8">58571</text>
<text x="112.1" y="169.8">58572</text>
<text x="142.8" y="169.8">58573</text>
<text x="7.4" y="175.4">Infertility</text>
<text x="79.4" y="175.4">Prior authorization required for both Surest plan and Surest Flex plan</text>
<text x="79.4" y="179.5">members</text>
<text x="81.3" y="184.3">55870</text>
<text x="112.1" y="184.3">58321</text>
<text x="142.8" y="184.3">58322</text>
<text x="173.6" y="184.3">58323</text>
<text x="81.3" y="189.1">58345</text>
<text x="112.1" y="189.1">58752</text>
<text x="142.8" y="189.1">58760</text>
<text x="173.6" y="189.1">58970</text>
<text x="81.3" y="193.8">58974</text>
<text x="112.1" y="193.8">58976</text>
<text x="142.8" y="193.8">76948</text>
<text x="173.6" y="193.8">89250</text>
<text x="81.3" y="198.6">89251</text>
<text x="81.3" y="203.3">89257</text>
<text x="112.1" y="198.6">89253</text>
<text x="112.1" y="203.3">89258</text>
<text x="142.8" y="198.6">89254</text>
<text x="142.8" y="203.3">89259</text>
<text x="173.6" y="198.6">89255</text>
<text x="173.6" y="203.3">89260</text>
<text x="81.3" y="208.1">89261</text>
<text x="112.1" y="208.1">89264</text>
<text x="142.8" y="208.1">89268</text>
<text x="173.6" y="208.1">89272</text>
<text x="81.3" y="212.9">89280</text>
<text x="112.1" y="212.9">89281</text>
<text x="142.8" y="212.9">89290</text>
<text x="173.6" y="212.9">89291</text>
<text x="81.3" y="217.6">89335</text>
<text x="112.1" y="217.6">89337</text>
<text x="142.8" y="217.6">89342</text>
<text x="173.6" y="217.6">89343</text>
<text x="81.3" y="222.4">89344</text>
<text x="81.3" y="227.2">89354</text>
<text x="112.1" y="222.4">89346</text>
<text x="112.1" y="227.2">89356</text>
<text x="142.8" y="222.4">89352</text>
<text x="142.8" y="227.2">S4011</text>
<text x="173.6" y="222.4">89353</text>
<text x="173.6" y="227.2">S4013</text>
<text x="81.3" y="231.9">S4014</text>
<text x="112.1" y="231.9">S4015</text>
<text x="142.8" y="231.9">S4016</text>
<text x="173.6" y="231.9">S4022</text>
<text x="81.3" y="236.7">S4023</text>
<text x="112.1" y="236.7">S4025</text>
<text x="142.8" y="236.7">S4026</text>
<text x="173.6" y="236.7">S4028</text>
<text x="81.3" y="241.4">S4030</text>
<text x="112.1" y="241.4">S4031</text>
<text x="142.8" y="241.4">S4035</text>
<text x="173.6" y="241.4">S4037</text>
</g>
<text font-size="2.3" fill="#fff" x="87.4" y="11.5">®</text>
<g font-size="2.1">
<text x="17.8" y="267.7">CPT</text>
<text x="23.6" y="267.7">is a registered trademark of the American Medical Association.</text>
<text x="17.8" y="270.2">PCA-1-24-01406-Clinical-QRG_05202024</text>
</g>
<text font-size="1.4" x="22" y="267">®</text>
</svg>
